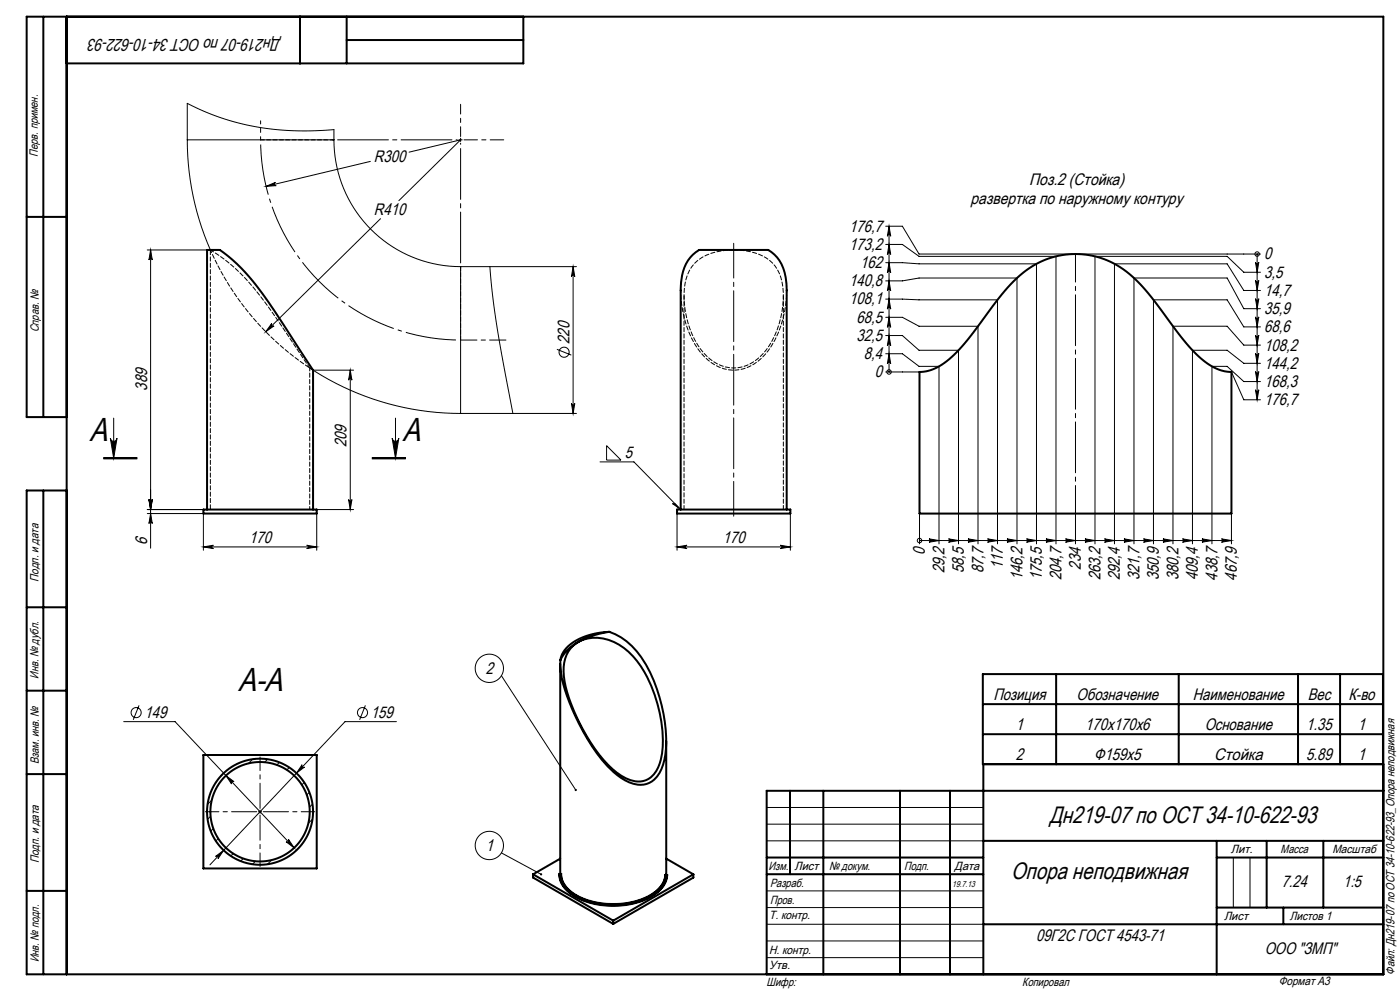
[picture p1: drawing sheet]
<svg xmlns="http://www.w3.org/2000/svg" width="420mm" height="297mm" viewBox="0 0 420 297" stroke-linecap="round" stroke-linejoin="round" font-family="sans-serif">
<g fill="none" stroke="#000" stroke-width=".3">
<path d="M56.2 41.9a82 82 0 0 0 6.9 33M56.2 41.9h44M56.2 41.9v-10.9l5 2.4 5 1.9 5.3 1.6 5.2 1.1 5.4 .8 6 .4h6l6.1-.4v3.1M79.8 55.8l2.8-1.1a.5 .5 0 0 0-.3 .6 .5 .5 0 0 0 .6 .3zM100.2 41.9a38 38 0 0 0 38 38M111.1 48.4l-31.3 7.4M122.7 45.6l15.5-3.7-18.5 18.2M137.7 41.9h1M138.2 41.4v1M44.2 74.9h17.9M45.2 74.9v89.4M45.2 74.9l.5 3a.5 .5 0 0 0-.5-.5 .5 .5 0 0 0-.5 .5z"/>
<path d="M114.2 65.5l-34.5 33.9M138.2 79.9v44M147 79.9l.8 8.5 1.2 9.1 4.9 26.4M171.9 79.9v44M171.9 79.9l.5 3a.5 .5 0 0 0-.5-.5 .5 .5 0 0 0-.5 .5zM172.9 79.9h-34.7M265.7 78.7h5l5 .4h35.2v83.9M265.7 73.3h5l5 3.5h41.1v86.2M265.7 67.8h5l5 8.3h102.4M266.7 67.8v43.7M266.7 78.7l.5 3a.5 .5 0 0 0-.5-.5 .5 .5 0 0 0-.5 .5zM266.7 73.3l.5 3a.5 .5 0 0 0-.5-.5 .5 .5 0 0 0-.5 .5z"/>
<path d="M266.7 67.8l.5 3a.5 .5 0 0 0-.5-.5 .5 .5 0 0 0-.5 .5zM376.6 78.6a.5 .5 0 0 0 .5 .5 .5 .5 0 0 0 .5-.5l-.5 3zM377.1 76.1v43.7M377.1 76.1h.1M81.5 97a.5 .5 0 0 0 0 .6 .5 .5 0 0 0 .7 .1l-2.5 1.7zM265.7 95.1h5l5 2.7h17.7v65.2M265.7 89.6l10 .3h23.5v73.1M265.7 84.2h5l5-.9h29.4v79.7M266.7 95.1l.5 3a.5 .5 0 0 0-.5-.5 .5 .5 0 0 0-.5 .5zM266.7 89.6l.5 3a.5 .5 0 0 0-.5-.4 .5 .5 0 0 0-.5 .4zM266.7 84.2l.5 3a.5 .5 0 0 0-.5-.5 .5 .5 0 0 0-.5 .5zM376.6 84.1a.5 .5 0 0 0 .5 .4 .5 .5 0 0 0 .5-.4l-.5 3z"/>
<path d="M376.6 89.5a.5 .5 0 0 0 .5 .5 .5 .5 0 0 0 .5-.5l-.5 3zM376.6 95a.5 .5 0 0 0 .5 .4 .5 .5 0 0 0 .5-.4l-.5 3zM378.1 98h-5l-5-8.1h-22.1v73.1M378.1 92.5h-5l-5-9.2h-27.9v79.7M378.1 87.1h-5l-5-8h-33.8v83.9M378.1 81.6h-5l-5-4.8h-39.6v86.2M105.1 110.9v41.8M105.1 110.9l.5 3a.5 .5 0 0 0-.5-.4 .5 .5 0 0 0-.5 .4zM106.1 110.9h-12.2a82 82 0 0 0 44.3 13M167.1 104.7l4.3 1.7M265.7 111.5h10.2M265.7 106h5l5 3.8h6v53.2"/>
<path d="M265.7 100.6h5l5 4.4h11.9v58M266.7 106l.5 3a.5 .5 0 0 0-.5-.5 .5 .5 0 0 0-.5 .5zM266.7 100.6l.5 3a.5 .5 0 0 0-.5-.5 .5 .5 0 0 0-.5 .5zM266.7 111.5h.1M369.4 111.5l3.7 8.3h5M376.6 100.4a.5 .5 0 0 0 .5 .5 .5 .5 0 0 0 .5-.5l-.5 3zM376.6 105.9a.5 .5 0 0 0 .5 .5 .5 .5 0 0 0 .5-.5l-.5 3zM376.6 111.4a.5 .5 0 0 0 .5 .4 .5 .5 0 0 0 .5-.4l-.5 3zM376.6 116.8a.5 .5 0 0 0 .5 .5 .5 .5 0 0 0 .5-.5l-.5 3zM378.1 114.4h-5l-5-4.6h-4.5v53.2M378.1 108.9h-5l-5-3.9h-10.4v58M378.1 103.4h-5l-5-5.6h-16.2v65.2"/>
<path d="M31.1 137.5h10zM31.1 137.3h10M31.1 137.1h10M33.1 131.3a1 1 0 0 0 1 1 1 1 0 0 0 1-1l-1 6zM34.1 125.3v12M111.6 137.3h10M111.6 137.1h10M111.6 137.5h10M117.6 131.3a1 1 0 0 0 1 1 1 1 0 0 0 1-1l-1 6zM118.6 125.3v12M138.2 123.9h34.7M171.4 120.9a.5 .5 0 0 0 .5 .5 .5 .5 0 0 0 .5-.5l-.5 3z"/>
<path d="M180 138.4h10.2l14 14.3M182 133.6l4.3 4.3h-4.3zM44.2 153.9h16.8v11M44.2 152.7h17.9M44.7 149.7a.5 .5 0 0 0 .5 .5 .5 .5 0 0 0 .5-.5l-.5 3zM45.2 153.9l.5 3a.5 .5 0 0 0-.5-.5 .5 .5 0 0 0-.5 .5zM93.9 152.7h12.2M95 153.9v11M104.6 149.7a.5 .5 0 0 0 .5 .5 .5 .5 0 0 0 .5-.5l-.5 3zM201.7 150.9h.7l1.8 1.8zM203.1 153.9v11M237.1 153.9v11"/>
<path d="M322.6 153.9v9.1M61 163.9l3-.5a.5 .5 0 0 0-.5 .5 .5 .5 0 0 0 .5 .5zM61 163.9h34M92 163.4l3 .5-3 .5a.5 .5 0 0 0 .5-.5 .5 .5 0 0 0-.5-.5zM203.1 163.9l3-.5a.5 .5 0 0 0-.5 .5 .5 .5 0 0 0 .5 .5zM203.1 163.9h34M234.1 163.4l3 .5-3 .5a.5 .5 0 0 0 .5-.5 .5 .5 0 0 0-.5-.5zM275.9 162h.1M275.9 163v-9.1h93.5v9.1M275.9 162h93.5M278.7 161.5l3 .5-3 .5a.5 .5 0 0 0 .5-.5 .5 .5 0 0 0-.5-.5zM284.6 161.5l3 .5-3 .5a.5 .5 0 0 0 .4-.5 .5 .5 0 0 0-.4-.5z"/>
<path d="M290.4 161.5l3 .5-3 .5a.5 .5 0 0 0 .5-.5 .5 .5 0 0 0-.5-.5zM296.2 161.5l3 .5-3 .5a.5 .5 0 0 0 .5-.5 .5 .5 0 0 0-.5-.5zM302.1 161.5l3 .5-3 .5a.5 .5 0 0 0 .5-.5 .5 .5 0 0 0-.5-.5zM307.9 161.5l3 .5-3 .5a.5 .5 0 0 0 .5-.5 .5 .5 0 0 0-.5-.5zM313.8 161.5l3 .5-3 .5a.5 .5 0 0 0 .5-.5 .5 .5 0 0 0-.5-.5zM319.6 161.5l3 .5-3 .5a.5 .5 0 0 0 .5-.5 .5 .5 0 0 0-.5-.5zM325.5 161.5l3 .5-3 .5a.5 .5 0 0 0 .5-.5 .5 .5 0 0 0-.5-.5zM331.3 161.5l3 .5-3 .5a.5 .5 0 0 0 .5-.5 .5 .5 0 0 0-.5-.5zM337.2 161.5l3 .5-3 .5a.5 .5 0 0 0 .5-.5 .5 .5 0 0 0-.5-.5zM343 161.5l3 .5-3 .5a.5 .5 0 0 0 .5-.5 .5 .5 0 0 0-.5-.5zM348.9 161.5l3 .5-3 .5a.5 .5 0 0 0 .5-.5 .5 .5 0 0 0-.5-.5zM354.7 161.5l3 .5-3 .5a.5 .5 0 0 0 .5-.5 .5 .5 0 0 0-.5-.5z"/>
<path d="M360.6 161.5l3 .5-3 .5a.5 .5 0 0 0 .5-.5 .5 .5 0 0 0-.5-.5zM366.4 161.5l3 .5-3 .5a.5 .5 0 0 0 .5-.5 .5 .5 0 0 0-.5-.5zM37.1 216.3h15.4l35.7 37.8M41.7 211.4l-1.7 4.3M109.6 211.4l-1.7 4.3M118.9 216.3h-15.4l-40.5 42.9M150.4 202.5l22.3 34.3M63.5 239.8l-1.2 1.3M66.8 232.1l-.6 .6M67.8 232.4l2.4 1.9a.5 .5 0 0 0-.7 0 .5 .5 0 0 0 0 .7zM75.8 227.5l-1.3 1.3M80.3 227.5l-.9 .9"/>
<path d="M83.8 228.5l-.7 .8M86.8 230l-.7 .7M90.6 229.2a.5 .5 0 0 0 .1 .7 .5 .5 0 0 0 .7 0l-2.5 1.8zM91.3 234.5l-.7 .7M92.8 237.5l-.8 .7M63.2 244.6l-.9 .9M64 248.3l-.8 .8M64.7 256.7l2.4-1.9-1.7 2.6a.5 .5 0 0 0 0-.7 .5 .5 0 0 0-.7 0zM65.5 251.3l-.7 .7M70 255.8l-.8 .7M73 257.3l-.8 .8M76.6 258.1l-.9 .9"/>
<path d="M77.5 243.3h1M78 242.8v1M81.5 257.8l-1.3 1.2M85.8 252.3a.5 .5 0 0 0 .7 0 .5 .5 0 0 0 0-.7l1.7 2.5zM89.9 253.9l-1.3 1.2M93.8 241l-.9 .9M93.8 245.5l-1.3 1.2M150.4 255.6l11.9 6.4M230 242h65M230 247h65M230 252h65M370 257v15"/>
<path d="M375 257v15M167.6 261.8l.4 .3 .6-.3M167.6 261.6l.4 .3 .6-.2M168.6 262l-.5 .3-.5-.3M168.6 262.1l-.6 .4-.4-.3M168.6 262.3l-.6 .3-.4-.2M168.6 262.5l-.4 .3-.6-.2M168.6 262.6l-.5 .4-.5-.2M168.6 262.8l-.4 .3-.6-.1M168.6 262.9l-.4 .4-.5-.2M168.7 263.1l-.4 .4-.6-.2M168.7 263.2l-.3 .5-.6-.2"/>
<path d="M168.8 263.4l-.4 .4-.6-.1M168.8 263.6l-.4 .4-.5-.1M168.9 263.7l-.4 .5-.6-.1M168.9 263.9l-.3 .4h-.6M169 264l-.4 .5h-.5M169.1 264.2l-.4 .5-.5-.1M169.1 264.3l-.2 .5h-.6M169.2 264.5l-.2 .5h-.7M169.3 264.7l-.3 .5h-.6M169.4 264.8l-.2 .5-.6 .1M169.5 265l-.2 .5h-.6M169.6 265.1l-.3 .6h-.5"/>
<path d="M169.7 265.3l-.2 .5-.6 .1M169.8 265.4l-.2 .5-.6 .2M169.9 265.6l-.2 .6h-.5M170.1 265.7l-.3 .6-.5 .1M170.2 265.9l-.2 .6-.6 .1M170.3 266l-.2 .6-.5 .1M170.5 266.2l-.1 .5-.7 .2M170.6 266.3l-.2 .6-.5 .1M170.7 266.5v.5l-.6 .2M170.9 266.6l-.1 .6-.6 .2M171.1 266.7l-.2 .7-.5 .1M171.2 266.9v.5l-.6 .3"/>
<path d="M171.4 267v.6l-.6 .2M171.6 267.2l-.1 .6-.5 .2M171.7 267.3v.6l-.5 .2M171.9 267.4v.6l-.5 .2M172.1 267.5v.6l-.5 .3M172.3 267.7v.6l-.5 .2M172.5 267.8v.6l-.5 .3M172.7 267.9v.7l-.5 .2M172.9 268v.6l-.5 .3M173.1 268.2l.1 .5-.6 .3M173.3 268.3v.6l-.4 .3M173.5 268.4l.1 .5-.5 .4"/>
<path d="M173.8 268.5v.5l-.5 .4M174 268.6v.7l-.4 .2M174.2 268.7v.7l-.4 .2M174.4 268.8l.1 .7-.5 .3M174.7 268.9l.1 .6-.5 .4M174.9 269l.1 .7-.5 .3M175.2 269.1v.7l-.4 .3M175.4 269.2l.1 .6-.5 .4M175.6 269.3l.2 .5-.5 .5M175.9 269.4l.1 .5-.4 .5M176.1 269.5l.2 .5-.5 .5M176.4 269.6l.2 .5-.5 .4"/>
<path d="M176.7 269.7l.1 .6-.4 .3M176.9 269.7l.2 .7-.4 .3M177.2 269.8l.1 .6-.4 .4M177.5 269.9l.1 .5-.4 .5M177.7 270l.2 .5-.4 .4M178 270l.2 .6-.4 .4M178.3 270.1l.1 .6-.3 .4M178.6 270.2l.1 .6-.4 .3M178.8 270.2l.2 .6-.4 .4M179.1 270.3l.2 .5-.4 .4M179.4 270.3l.2 .6-.4 .4M179.7 270.4l.2 .6-.4 .4"/>
<path d="M180 270.4l.2 .6-.4 .4M180.2 270.5l.3 .5-.4 .4M180.5 270.5l.3 .5-.4 .5M180.8 270.5l.3 .5-.4 .5M181.1 270.6l.2 .5-.3 .5M181.4 270.6l.3 .5-.4 .5M181.7 270.6l.3 .5-.4 .5M182 270.6l.2 .6-.3 .4M182.3 270.7l.2 .5-.3 .5M182.6 270.7l.2 .4-.3 .6M182.9 270.7l.2 .6-.3 .4M183.2 270.7l.2 .5-.3 .5"/>
<path d="M183.5 270.7l.2 .6-.3 .4M183.7 270.7l.3 .5-.3 .5M184 270.7l.3 .6-.3 .4M184.3 270.7l.3 .6-.2 .4M184.6 270.7l.3 .6-.2 .4M184.9 270.7l.3 .5-.2 .5M185.2 270.7l.3 .4-.2 .6M185.5 270.7l.3 .4-.2 .6M185.8 270.7l.3 .5-.2 .4M186.1 270.6l.3 .6-.2 .4M186.4 270.6l.3 .4-.2 .6M186.7 270.6l.3 .5-.2 .5"/>
<path d="M187 270.5l.3 .5-.2 .5M187.2 270.5l.4 .4-.2 .6M187.5 270.5l.4 .4-.2 .6M187.8 270.4l.4 .5-.2 .5M188.1 270.4l.4 .4-.2 .6M188.4 270.3l.4 .5-.2 .5M188.7 270.3l.3 .4-.1 .6M188.9 270.2l.4 .4-.2 .6M189.2 270.2l.4 .5-.2 .5M189.5 270.1l.4 .5-.2 .5M189.8 270.1l.4 .4-.2 .5M190 270l.5 .5-.2 .5"/>
<path d="M190.3 269.9l.4 .4-.1 .6M190.6 269.9l.4 .4-.2 .5M190.8 269.8l.4 .3-.1 .7M191.1 269.7l.4 .5-.1 .5M191.4 269.6l.4 .4-.1 .6M191.6 269.6l.5 .4-.2 .5M191.9 269.5l.4 .4-.1 .5M192.1 269.4l.5 .4-.2 .5M192.4 269.3l.4 .3-.1 .6M192.6 269.2l.5 .4-.1 .5M192.8 269.1l.5 .4-.1 .5M193.1 269l.5 .4-.1 .5"/>
<path d="M193.3 268.9l.5 .4-.1 .5M193.5 268.8l.5 .4v.5M193.8 268.7l.4 .3v.6M194 268.6l.4 .3v.6M194.2 268.5l.5 .3v.6M194.4 268.4l.5 .2v.7M194.6 268.3l.6 .3-.1 .6M194.8 268.2l.6 .3-.1 .5M195 268l.6 .4v.5M195.2 267.9l.6 .3v.6M195.4 267.8l.6 .3v.5M195.6 267.7l.5 .2 .1 .6"/>
<path d="M195.8 267.6l.6 .2v.6M196 267.4l.5 .2 .1 .6M196.2 267.3l.5 .2 .1 .6M196.3 267.2l.6 .2 .1 .6M196.5 267.1l.5 .1 .1 .6M196.7 266.9l.6 .2v.6M196.8 266.8l.5 .1 .2 .6M197 266.6l.5 .2 .2 .6M197.1 266.5l.6 .1 .1 .6M197.3 266.4l.6 .2 .1 .5M197.4 266.2l.6 .1 .2 .6M197.6 266.1l.6 .1 .1 .6"/>
<path d="M197.7 266l.6 .1 .1 .5M197.8 265.8l.6 .1 .2 .5M197.9 265.7l.7 .1 .1 .5M198.1 265.5h.5l.3 .6M198.2 265.4l.6 .1 .2 .5M198.3 265.2h.5l.3 .6M198.4 265.1h.5l.3 .5M198.5 264.9l.6 .1 .2 .4M198.6 264.8l.5-.1 .3 .6M198.7 264.6h.5l.3 .5M198.7 264.5h.7l.2 .4M198.8 264.3l.5-.1 .4 .5"/>
<path d="M198.9 264.2l.5-.1 .4 .5M199 264l.6-.1 .3 .5M199 263.9l.6-.1 .4 .4M199.1 263.7l.5-.1 .4 .4M199.1 263.6l.5-.2 .5 .4M199.2 263.4l.5-.2 .4 .5M199.2 263.3l.5-.2 .5 .4M199.3 263.1l.4-.2 .5 .4M199.3 263l.6-.3 .4 .4M199.3 262.8l.5-.2 .5 .3M199.3 262.6l.5-.2 .5 .3M199.4 262.5l.5-.3 .5 .3"/>
<path d="M200.4 262.3l-.6-.3-.4 .3M230 277h65M230 272h65M230 267h65M230 287h65M230 282h65"/>
<circle cx="377.1" cy="76.1" r=".67"/>
<circle cx="169.2" cy="105.6" r="1.51"/>
<circle cx="266.7" cy="111.5" r=".67"/>
<circle cx="275.9" cy="162" r=".67"/>
<circle cx="40.8" cy="213.6" r="1.51"/>
<circle cx="108.8" cy="213.6" r="1.51"/>
<circle cx="146.8" cy="200.3" r="4.2"/>
<circle cx="146.8" cy="253.4" r="4.2"/>
</g>
<path d="M78.2 41.9a60 60 0 0 0 60 60" fill="none" stroke="#000" stroke-width=".3" stroke-dasharray="15.2 1.3 1.3 1.3" stroke-dashoffset="-1.4" stroke-linecap="butt"/>
<g fill="none" stroke="#000" stroke-width=".6">
<path d="M13 5v120M20 5v287M90 5v14M104 5v14M104 12h53M157 5v14h-137M8 65h12M275.9 111.5l2.3-.3 2.6-.9 2.4-1.4 2.6-2.2 4.6-5.1 8.5-11.3 3.4-4.1 3.9-3.9 4-2.8 2.7-1.4 2.8-1 2.7-.6 3-.3h3.1l3 .4 2.7 .7 2.7 1.1 2.4 1.2 2.4 1.6 4.5 4.2 4 4.6 8.8 11.8 4.7 5.2 2.6 2 2.3 1.3 2.5 .9 2.3 .3v42.4h-93.5zM20 125h-12v-120h407v287h-407v-145h12M13 147v145M61 152.7h34v1.2h-34zM62.1 152.7v-77.8h3.9a56.5 56.5 0 0 1 14.5 15.6l13.4 20.4v41.8"/>
<path d="M203.1 152.7h34v1.2h-34zM204.2 152.7v-65.7a13 13 0 0 1 5.5-12.1h20.8a11.5 11.5 0 0 1 5.4 10.1l.1 67.7M8 182h12M168.1 199v63a8.2 8.2 0 0 0 5.4 6.9 24.6 24.6 0 0 0 22.8-1.1 7.4 7.4 0 0 0 3.6-5.8v-39.9M172 193.5a11 11 0 0 1 12.2-1.1 23.5 23.5 0 0 1 11.2 13.2 39.2 39.2 0 0 1 2.8 22.1 7.5 7.5 0 0 1-6 6.5 12.9 12.9 0 0 1-9.5-4.7 54.1 54.1 0 0 1-13.5-26.8 10.4 10.4 0 0 1 2.8-9.2zM173.4 192.4a12.3 12.3 0 0 0-5.3 5.4M182.8 189.4a26.5 26.5 0 0 0-9.4 3M182.8 189.4a21.9 21.9 0 0 1 12.2 12.2 44.6 44.6 0 0 1 4.3 26.3 8.3 8.3 0 0 1-6.2 7.2 11.9 11.9 0 0 1-9-3.7 55.1 55.1 0 0 1-12.4-18.8 34.1 34.1 0 0 1-3.6-14.8M182.8 189.4a18.1 18.1 0 0 0-13.4 5.4l-.7 1.2-.6 1.8M8 207h12M294.8 202h120.1v27h-120.1zM294.8 211h120.1"/>
<path d="M316.8 202v27M353.6 202v27M389.4 202v27M402 202v27M8 232h12M61 226.3h34v34h-34zM237 237v25M247 237v55M270 237v55M285 237v55M294.8 220h120.1M415 229h-120v63"/>
<path d="M415 237h-185v55M168.1 257.3l-8.2 4.7M199.9 257.3l8.1 4.7M230 257h65M295 252h120M365 252v40M365 257h50M380 252v20M397 252v20M8 267h12M159.9 262v1l24.1 13.9M159.9 262l24.1 13.9"/>
<path d="M184 275.9v1M208 262l-24 13.9M208 262v1l-24 13.9M230 262h65M295 277h120M365 272h50M385 272v5"/>
<circle cx="78" cy="243.3" r="14.9"/>
<circle cx="78" cy="243.3" r="15.9"/>
</g>
<path d="M77 243.3h-15.4M78 242.3v-15.4M78 244.3v15.4M79 243.3h15.4" fill="none" stroke="#000" stroke-width=".3" stroke-dasharray="15.2 1.3 1.3 1.3" stroke-dashoffset="7.7"/>
<path d="M138.2 40.9v-9.7" fill="none" stroke="#000" stroke-width=".3" stroke-dasharray="15.2 1.3 1.3 1.3" stroke-dashoffset="12.3"/>
<path d="M137.2 41.9h-37.5M138.2 42.9v37.5" fill="none" stroke="#000" stroke-width=".3" stroke-dasharray="15.2 1.3 1.3 1.3" stroke-dashoffset="-1.6"/>
<path d="M139.2 41.9h11.9" fill="none" stroke="#000" stroke-width=".3" stroke-dasharray="15.2 1.3 1.3 1.3" stroke-dashoffset="11.2"/>
<path d="M138.2 101.9h13.6" fill="none" stroke="#000" stroke-width=".3" stroke-dasharray="15.2 1.3 1.3 1.3" stroke-dashoffset="10.3"/>
<path d="M78.2 41.9v-5.7" fill="none" stroke="#000" stroke-width=".3" stroke-dasharray="15.2 1.3 1.3 1.3" stroke-dashoffset="14.3"/>
<path d="M220.1 72.9v81.8" fill="none" stroke="#000" stroke-width=".3" stroke-dasharray="15.2 1.3 1.3 1.3" stroke-dashoffset="4.8"/>
<path d="M322.6 153.9v-77.8" fill="none" stroke="#000" stroke-width=".3" stroke-dasharray="15.2 1.3 1.3 1.3" stroke-dashoffset="6.8"/>
<g fill="#000">
<path d="M45.2 74.9l.5 3a.5 .5 0 0 0-.5-.5 .5 .5 0 0 0-.5 .5zM44.7 149.7a.5 .5 0 0 0 .5 .5 .5 .5 0 0 0 .5-.5l-.5 3zM171.9 79.9l.5 3a.5 .5 0 0 0-.5-.5 .5 .5 0 0 0-.5 .5zM171.4 120.9a.5 .5 0 0 0 .5 .5 .5 .5 0 0 0 .5-.5l-.5 3zM44.7 149.7a.5 .5 0 0 0 .5 .5 .5 .5 0 0 0 .5-.5l-.5 3zM45.2 153.9l.5 3a.5 .5 0 0 0-.5-.5 .5 .5 0 0 0-.5 .5z"/>
<path d="M266.7 106l.5 3a.5 .5 0 0 0-.5-.5 .5 .5 0 0 0-.5 .5zM266.7 100.6l.5 3a.5 .5 0 0 0-.5-.5 .5 .5 0 0 0-.5 .5zM266.7 95.1l.5 3a.5 .5 0 0 0-.5-.5 .5 .5 0 0 0-.5 .5zM266.7 89.6l.5 3a.5 .5 0 0 0-.5-.4 .5 .5 0 0 0-.5 .4zM266.7 84.2l.5 3a.5 .5 0 0 0-.5-.5 .5 .5 0 0 0-.5 .5zM266.7 78.7l.5 3a.5 .5 0 0 0-.5-.5 .5 .5 0 0 0-.5 .5zM266.7 73.3l.5 3a.5 .5 0 0 0-.5-.5 .5 .5 0 0 0-.5 .5zM266.7 67.8l.5 3a.5 .5 0 0 0-.5-.5 .5 .5 0 0 0-.5 .5zM376.6 78.6a.5 .5 0 0 0 .5 .5 .5 .5 0 0 0 .5-.5l-.5 3zM376.6 84.1a.5 .5 0 0 0 .5 .4 .5 .5 0 0 0 .5-.4l-.5 3zM376.6 89.5a.5 .5 0 0 0 .5 .5 .5 .5 0 0 0 .5-.5l-.5 3zM376.6 95a.5 .5 0 0 0 .5 .4 .5 .5 0 0 0 .5-.4l-.5 3zM376.6 100.4a.5 .5 0 0 0 .5 .5 .5 .5 0 0 0 .5-.5l-.5 3zM376.6 105.9a.5 .5 0 0 0 .5 .5 .5 .5 0 0 0 .5-.5l-.5 3zM376.6 111.4a.5 .5 0 0 0 .5 .4 .5 .5 0 0 0 .5-.4l-.5 3zM376.6 116.8a.5 .5 0 0 0 .5 .5 .5 .5 0 0 0 .5-.5l-.5 3z"/>
<path d="M117.6 131.3a1 1 0 0 0 1 1 1 1 0 0 0 1-1l-1 6zM33.1 131.3a1 1 0 0 0 1 1 1 1 0 0 0 1-1l-1 6z"/>
<path d="M104.6 149.7a.5 .5 0 0 0 .5 .5 .5 .5 0 0 0 .5-.5l-.5 3zM105.1 110.9l.5 3a.5 .5 0 0 0-.5-.4 .5 .5 0 0 0-.5 .4z"/>
<path d="M203.1 163.9l3-.5a.5 .5 0 0 0-.5 .5 .5 .5 0 0 0 .5 .5zM234.1 163.4l3 .5-3 .5a.5 .5 0 0 0 .5-.5 .5 .5 0 0 0-.5-.5zM79.8 55.8l3.1-.2a.5 .5 0 0 1-.6-.3 .5 .5 0 0 1 .3-.6zM61 163.9l3-.5a.5 .5 0 0 0-.5 .5 .5 .5 0 0 0 .5 .5zM92 163.4l3 .5-3 .5a.5 .5 0 0 0 .5-.5 .5 .5 0 0 0-.5-.5zM81.5 97l-1.8 2.4 2.5-1.7a.5 .5 0 0 1-.7-.1 .5 .5 0 0 1 0-.6zM64.7 256.7a.5 .5 0 0 1 .7 0 .5 .5 0 0 1 0 .7l1.7-2.6zM90.6 229.2l-1.7 2.5 2.5-1.8a.5 .5 0 0 1-.7 0 .5 .5 0 0 1-.1-.7zM85.8 252.3l2.4 1.8-1.7-2.5a.5 .5 0 0 1 0 .7 .5 .5 0 0 1-.7 0zM67.8 232.4l1.7 2.6a.5 .5 0 0 1 0-.7 .5 .5 0 0 1 .7 0z"/>
<path d="M278.7 161.5l3 .5-3 .5a.5 .5 0 0 0 .5-.5 .5 .5 0 0 0-.5-.5zM284.6 161.5l3 .5-3 .5a.5 .5 0 0 0 .4-.5 .5 .5 0 0 0-.4-.5zM290.4 161.5l3 .5-3 .5a.5 .5 0 0 0 .5-.5 .5 .5 0 0 0-.5-.5zM296.2 161.5l3 .5-3 .5a.5 .5 0 0 0 .5-.5 .5 .5 0 0 0-.5-.5zM302.1 161.5l3 .5-3 .5a.5 .5 0 0 0 .5-.5 .5 .5 0 0 0-.5-.5zM307.9 161.5l3 .5-3 .5a.5 .5 0 0 0 .5-.5 .5 .5 0 0 0-.5-.5zM313.8 161.5l3 .5-3 .5a.5 .5 0 0 0 .5-.5 .5 .5 0 0 0-.5-.5zM319.6 161.5l3 .5-3 .5a.5 .5 0 0 0 .5-.5 .5 .5 0 0 0-.5-.5zM325.5 161.5l3 .5-3 .5a.5 .5 0 0 0 .5-.5 .5 .5 0 0 0-.5-.5zM331.3 161.5l3 .5-3 .5a.5 .5 0 0 0 .5-.5 .5 .5 0 0 0-.5-.5zM337.2 161.5l3 .5-3 .5a.5 .5 0 0 0 .5-.5 .5 .5 0 0 0-.5-.5zM343 161.5l3 .5-3 .5a.5 .5 0 0 0 .5-.5 .5 .5 0 0 0-.5-.5zM348.9 161.5l3 .5-3 .5a.5 .5 0 0 0 .5-.5 .5 .5 0 0 0-.5-.5zM354.7 161.5l3 .5-3 .5a.5 .5 0 0 0 .5-.5 .5 .5 0 0 0-.5-.5zM360.6 161.5l3 .5-3 .5a.5 .5 0 0 0 .5-.5 .5 .5 0 0 0-.5-.5zM366.4 161.5l3 .5-3 .5a.5 .5 0 0 0 .5-.5 .5 .5 0 0 0-.5-.5z"/>
<path d="M172.5 236.5v.5h.4l-.2-.2 .3 .2v-.5zM162.1 261.8v.5h.5l-.3-.3 .3 .2v-.4zM201.7 150.9h.7l1.8 1.8z"/>
</g>
<path d="M236 87a29.6 29.6 0 0 1-7.4 20.3 11.6 11.6 0 0 1-17.4-.5 29.3 29.3 0 0 1-7-19.8" fill="none" stroke="#000" stroke-width=".3" stroke-dasharray="1.3 .6" stroke-dashoffset=".5"/>
<path d="M220.1 74.9a16.4 16.4 0 0 1 11.7 3.9 14 14 0 0 1 3.2 10.6 24.8 24.8 0 0 1-7.9 18.3 11.1 11.1 0 0 1-16.1-2 26.9 26.9 0 0 1-5.2-22 11 11 0 0 1 9.1-8.2l5.2-.6M205.2 88.7v64M93.9 110.9h.1M235 152.7v-64" fill="none" stroke="#000" stroke-width=".3" stroke-dasharray="1.3 .6"/>
<path d="M63.1 74.9a46.5 46.5 0 0 1 11.3 9.4 248.7 248.7 0 0 1 16.2 22.6l2.3 3.4" fill="none" stroke="#000" stroke-width=".3" stroke-dasharray="1.3 .6" stroke-dashoffset=".2"/>
<path d="M92.9 110.3l1 .6" fill="none" stroke="#000" stroke-width=".3" stroke-dasharray="1.3 .6" stroke-dashoffset=".6"/>
<path d="M63.1 74.9a82 82 0 0 0 30.8 36M92.9 152.7v-42.4" fill="none" stroke="#000" stroke-width=".3" stroke-dasharray="1.3 .6" stroke-dashoffset=".4"/>
<path d="M63.1 74.9v77.8" fill="none" stroke="#000" stroke-width=".3" stroke-dasharray="1.3 .6" stroke-dashoffset="-.2"/>
<path d="M78.2 41.9h22M138.2 101.9v-22" fill="none" stroke="#000" stroke-width=".3" stroke-dasharray="1.3 .6" stroke-dashoffset=".1"/>
<g font-size="10">
<text x="26.9" y="132.1">А</text>
<text x="120.7" y="132.1">А</text>
<text x="71.4" y="207">А-А</text>
</g>
<g font-size="7.1">
<text x="314.8" y="246.8">Дн219-07 по ОСТ 34-10-622-93</text>
<text x="303.4" y="263.4">Опора неподвижная</text>
</g>
<text font-size="5.1" x="84.3" y="11.6" transform="rotate(-180 84.3 11.6)">Дн219-07 по ОСТ 34-10-622-93</text>
<g font-size="5">
<text x="112.2" y="48.6">R300</text>
<text x="308.8" y="55.6">Поз.2 (Стойка)</text>
<text x="112.2" y="64.5">R410</text>
<text x="291.2" y="61.1">развертка по наружному контуру</text>
<text x="254.8" y="69.4">176,7</text>
<text x="254.8" y="74.9">173,2</text>
<text x="379.2" y="77.7">0</text>
<text x="258" y="80.3">162</text>
<text x="379.2" y="83.2">3,5</text>
<text x="254.8" y="85.8">140,8</text>
<text x="379.2" y="88.7">14,7</text>
<text x="254.7" y="91.3">108,1</text>
<text x="379.2" y="94.1">35,9</text>
<text x="256.9" y="96.7">68,5</text>
<text x="379.2" y="99.6">68,6</text>
<text x="170.8" y="103.1" transform="rotate(-90 170.8 103.1)">220</text>
<text x="256.9" y="102.2">32,5</text>
<text x="259.1" y="107.6">8,4</text>
<text x="379.2" y="105.1">108,2</text>
<text x="262.4" y="113.1">0</text>
<text x="379.2" y="110.5">144,2</text>
<text x="44.1" y="117.1" transform="rotate(-90 44.1 117.1)">389</text>
<text x="379.2" y="116">168,3</text>
<text x="379.2" y="121.4">176,7</text>
<text x="104" y="134.1" transform="rotate(-90 104 134.1)">209</text>
<text x="187.4" y="137.3">5</text>
<text x="44.1" y="163.2" transform="rotate(-90 44.1 163.2)">6</text>
<text x="74.7" y="162.8">170</text>
<text x="216.8" y="162.8">170</text>
<text x="277.5" y="166.3" transform="rotate(-90 277.5 166.3)">0</text>
<text x="283.3" y="171.8" transform="rotate(-90 283.3 171.8)">29,2</text>
<text x="289.2" y="171.8" transform="rotate(-90 289.2 171.8)">58,5</text>
<text x="295" y="171.8" transform="rotate(-90 295 171.8)">87,7</text>
<text x="300.9" y="170.7" transform="rotate(-90 300.9 170.7)">117</text>
<text x="306.7" y="174" transform="rotate(-90 306.7 174)">146,2</text>
<text x="312.6" y="174" transform="rotate(-90 312.6 174)">175,5</text>
<text x="318.4" y="174" transform="rotate(-90 318.4 174)">204,7</text>
<text x="324.3" y="170.7" transform="rotate(-90 324.3 170.7)">234</text>
<text x="330.1" y="174" transform="rotate(-90 330.1 174)">263,2</text>
<text x="336" y="174" transform="rotate(-90 336 174)">292,4</text>
<text x="341.8" y="174" transform="rotate(-90 341.8 174)">321,7</text>
<text x="347.7" y="174" transform="rotate(-90 347.7 174)">350,9</text>
<text x="353.5" y="174" transform="rotate(-90 353.5 174)">380,2</text>
<text x="359.4" y="174" transform="rotate(-90 359.4 174)">409,4</text>
<text x="365.2" y="174" transform="rotate(-90 365.2 174)">438,7</text>
<text x="371.1" y="174" transform="rotate(-90 371.1 174)">467,9</text>
<text x="145.7" y="201.9">2</text>
<text x="298" y="209.7">Позиция</text>
<text x="323" y="209.7">Обозначение</text>
<text x="357.9" y="209.7">Наименование</text>
<text x="392.3" y="209.7">Вес</text>
<text x="404.5" y="209.7">К-во</text>
<text x="43.3" y="215.2">149</text>
<text x="111.2" y="215.2">159</text>
<text x="304.7" y="218.7">1</text>
<text x="325.6" y="218.7">170х170х6</text>
<text x="361.4" y="218.7">Основание</text>
<text x="391.9" y="218.7">1.35</text>
<text x="407.4" y="218.7">1</text>
<text x="304.7" y="227.8">2</text>
<text x="328.3" y="227.8">Ф159х5</text>
<text x="364.2" y="227.8">Стойка</text>
<text x="391.9" y="227.8">5.89</text>
<text x="407.3" y="227.8">1</text>
<text x="145.7" y="255">1</text>
<text x="384.6" y="265.9">7.24</text>
<text x="403" y="265.9">1:5</text>
<text x="310.8" y="282.1">09Г2С ГОСТ 4543-71</text>
<text x="379.4" y="285.8">ООО &quot;ЗМП&quot;</text>
</g>
<g font-size="3.6">
<text x="11.4" y="46.9" transform="rotate(-90 11.4 46.9)">Перв. примен.</text>
<text x="11.6" y="99.6" transform="rotate(-90 11.6 99.6)">Справ. №</text>
<text x="11.5" y="174.4" transform="rotate(-90 11.5 174.4)">Подп. и дата</text>
<text x="11.6" y="203.4" transform="rotate(-90 11.6 203.4)">Инв. № дубл.</text>
<text x="11.6" y="229" transform="rotate(-90 11.6 229)">Взам. инв. №</text>
<text x="369.2" y="255.7">Лит.</text>
<text x="384.2" y="255.7">Масса</text>
<text x="399.7" y="255.7">Масштаб</text>
<text x="11.7" y="258.8" transform="rotate(-90 11.7 258.8)">Подп. и дата</text>
<text x="230.6" y="260.6">Изм.</text>
<text x="238.4" y="260.6">Лист</text>
<text x="248.7" y="260.6">№ докум.</text>
<text x="271.3" y="260.7">Подп.</text>
<text x="286.4" y="260.7">Дата</text>
<text x="231" y="265.7">Разраб.</text>
<text x="230.7" y="275.5">Т. контр.</text>
<text x="231" y="270.9">Пров.</text>
<text x="367.2" y="275.7">Лист</text>
<text x="386.9" y="275.7">Листов 1</text>
<text x="230.7" y="285.8">Н. контр.</text>
<text x="11.6" y="288.4" transform="rotate(-90 11.6 288.4)">Инв. № подл.</text>
<text x="230.7" y="290.5">Утв.</text>
<text x="418.4" y="292.1" transform="rotate(-90 418.4 292.1)">Файл: Дн219-07 по ОСТ 34-10-622-93_Опора неподвижная</text>
<text x="230" y="295.5">Шифр:</text>
<text x="306.7" y="295.4">Копировал</text>
<text x="383.6" y="295.2">Формат A3</text>
</g>
<text font-size="2.6" x="285.7" y="265.8">19.7.13</text>
</svg>
